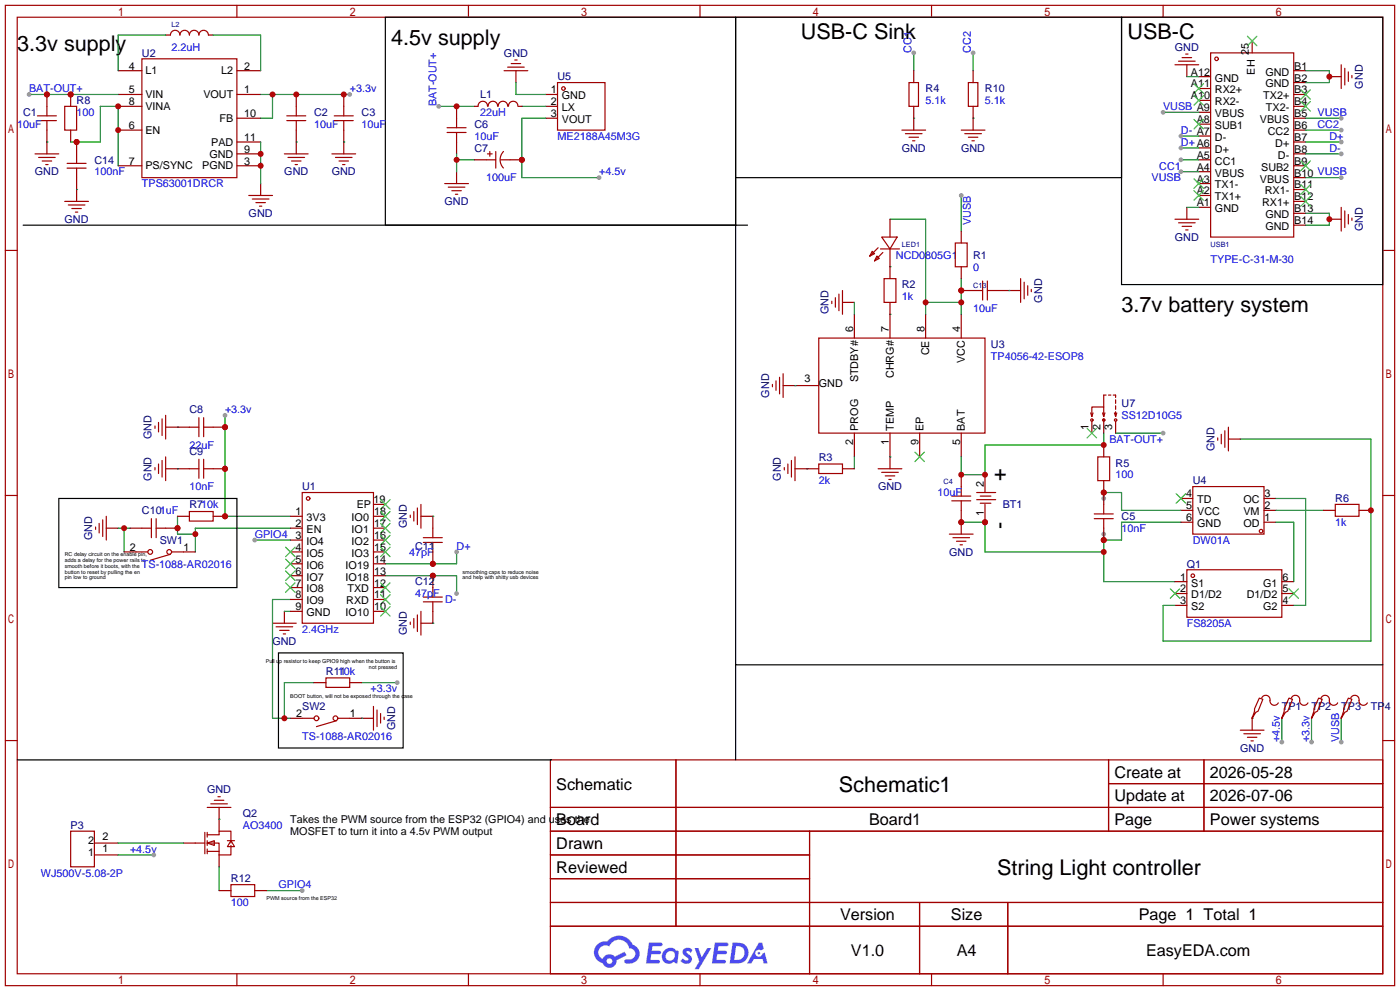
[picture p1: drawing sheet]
<svg xmlns="http://www.w3.org/2000/svg" width="299mm" height="212mm" viewBox="0 0 299 212" stroke-linecap="round" stroke-linejoin="round" font-family="sans-serif">
<g fill="none" stroke="#a10000" stroke-width=".25">
<path d="M1.1 1.1h297.2v209.6h-297.2zM3.7 3.7h292.1v204.5h-292.1zM50.7 1.1v2.6M100.2 1.1v2.6M149.7 1.1v2.6M199.3 1.1v2.6M248.8 1.1v2.6M1.1 53.5h2.6M295.8 53.5h2.5M1.1 105.9h2.6M295.8 105.9h2.5M1.1 158.3h2.6"/>
<path d="M295.8 158.3h2.5M117.7 162.4h178.1v45.8h-178.1zM117.7 172.6h178.1M117.7 177.7h178.1M144.6 162.4v35.6M173.2 177.7v30.5M237.1 162.4v15.3M237.1 167.5h58.7M257.5 162.4v15.3M117.7 182.8h55.5M117.7 192.9h178.1M117.7 187.8h55.5"/>
<path d="M117.7 198h178.1M196.7 192.9v15.3M215.6 192.9v15.3M50.7 208.2v2.5M100.2 208.2v2.5M149.7 208.2v2.5M199.3 208.2v2.5M248.8 208.2v2.5"/>
</g>
<g fill="#5487ff">
<path d="M146.3 202.8a1.3 1.3 0 0 1 1.8 .3l-.4 .6a.54 .54 0 0 0-.9-.2l.1 .2a1.28 1.28 0 0 1 .8 2 1.53 1.53 0 0 1-2.2-.3l.6-.6 .7 .5a.31 .31 0 0 0 .4-.3 .31 .31 0 0 0-.3-.3 1.12 1.12 0 0 1-.6-1.9z"/>
<path d="M148.6 202.7h.8l.7 1.9 1.2-1.9h.9l-2.7 4.5h-.9l.9-1.7z"/>
<path d="M138.8 201.5h1.6a1.31 1.31 0 0 1 1.3 .2 .4 .4 0 0 1-.4 .6h-1.7l-.2 .9h1.7a.4 .4 0 0 1 .3 .4 .4 .4 0 0 1-.4 .4h-1.7l-.1 1.2h1.3a.46 .46 0 0 1 .5 .1 .46 .46 0 0 1 .1 .5l-.3 .2h-2.6z"/>
<path d="M152.9 201.5h1.6a1.32 1.32 0 0 1 1.3 .2 .39 .39 0 0 1-.4 .6h-1.7l-.2 .9h1.7a.4 .4 0 0 1 .3 .4 .4 .4 0 0 1-.4 .4h-1.7l-.1 1.2h1.3a.46 .46 0 0 1 .5 .1 .46 .46 0 0 1 .1 .5l-.3 .2h-2.6z"/>
<path d="M162.3 201.5h.7l.4 1.3-.7 .4a.75 .75 0 0 0-1.1 .3 .75 .75 0 0 0 .5 1 .75 .75 0 0 0 1-.6l.5-.3 .6 2.4h-.8l-.3-1h-1.8l-.6 1h-.9z"/>
<path d="M156.7 201.5l-.6 4.5h1.4a2.27 2.27 0 0 0 2.6-2.3 2.27 2.27 0 0 0-2.7-2.2zM157.5 202.3a1.5 1.5 0 0 1 1.8 1.5 1.5 1.5 0 0 1-2 1.4h-.2z"/>
<path d="M142.1 203.1a1.6 1.6 0 0 0-.3 2.3 1.6 1.6 0 0 0 2.3 .2l.8 .4 .3-2.5-.2-.3h-.4a1.58 1.58 0 0 0-2.5-.1zM142.7 203.6a.98 .98 0 0 1 1.6 .5 .98 .98 0 0 1-1 1.2 .94 .94 0 0 1-.9-.6 .94 .94 0 0 1 .3-1.1z"/>
<path d="M127.8 201.9a2.37 2.37 0 0 0 1.1 4 1.54 1.54 0 0 0 1.8 1 1.54 1.54 0 0 0 1.2-1.6l2.2-1.1-.5-.8-2.1 1.1a1.57 1.57 0 0 0-2.6 .4 1.5 1.5 0 0 1-.7-2.1 1.5 1.5 0 0 1 2.1-.5 2.23 2.23 0 0 1 2.3-1.4 2.23 2.23 0 0 1 2 1.8 1.16 1.16 0 0 1 1.3 1.1 1.16 1.16 0 0 1-1.1 1.3h-.7a.47 .47 0 0 0-.6 .3 .47 .47 0 0 0 .5 .6 2.17 2.17 0 0 0 2.5-1 2.17 2.17 0 0 0-.4-2.7l-.8-.4a3.2 3.2 0 0 0-5.4-.7l-1.1 .1zM129.8 205.4a.58 .58 0 0 1 1.1 0 .58 .58 0 0 1-1.1 0z"/>
<circle cx="162.3" cy="203.8" r=".28"/>
</g>
<g fill="none" stroke="#870000" stroke-width=".25">
<path d="M256.4 16.4h2.6M256.4 18.9h2.6M267.8 8.8v2.5M276.7 17.7h2.6M276.7 15.1h2.6M256.4 21.5h2.6M256.4 24h2.6M256.4 26.5h2.6M256.4 29.1h2.6M256.4 31.6h2.6M256.4 34.2h2.6M256.4 36.7h2.6"/>
<path d="M256.4 39.2h2.6M276.7 38h2.6M276.7 35.4h2.6M276.7 32.9h2.6M276.7 30.4h2.6M276.7 27.8h2.6M276.7 25.3h2.6M276.7 22.7h2.6M276.7 20.2h2.6M253.9 44.3v2.6M256.4 41.8h2.6M256.4 44.3h2.6"/>
<path d="M276.7 48.1h2.6M276.7 45.6h2.6M276.7 43.1h2.6M276.7 40.5h2.6M284.4 46.9h2.5M60.8 130.7v2.5"/>
</g>
<g fill="none" stroke="#a10000" stroke-width=".25">
<path d="M259 11.3h17.7v39.4h-17.7zM251.3 46.9h5.1M252.1 47.6h3.6M252.9 48.4h2M253.6 49.1h.5M286.9 44.3v5.1M287.7 45.1v3.5M288.4 45.8v2.1M289.2 46.6v.5M58.3 133.2h5.1M59.1 134h3.5M59.8 134.7h2"/>
<path d="M60.6 135.5h.5"/>
<circle cx="260.2" cy="12.6" r=".38"/>
</g>
<path d="M279.3 45.6h5.1v2.5h-5.1M60.8 130.7h1.3" fill="none" stroke="#008700" stroke-width=".25"/>
<g fill="none" stroke="#3c3" stroke-width=".25">
<path d="M255.4 17.9l2 2M257.4 17.9l-2 2M266.8 7.7l2.1 2.1M268.9 7.7l-2.1 2.1M278.3 19.2l2 2M280.3 19.2l-2 2M255.4 20.4l2 2.1M255.4 25.5l2 2.1M255.4 38.2l2 2.1M257.4 20.4l-2 2.1M257.4 25.5l-2 2.1M257.4 38.2l-2 2.1"/>
<path d="M278.3 39.5l2 2M278.3 34.4l2 2M278.3 21.7l2 2M280.3 39.5l-2 2M280.3 34.4l-2 2M280.3 21.7l-2 2M255.4 40.8l2 2M257.4 40.8l-2 2M278.3 42l2 2.1M280.3 42l-2 2.1"/>
</g>
<circle cx="284.4" cy="46.9" r=".63" fill="#c00"/>
<path d="M252.6 34.2h3.8M253.9 44.3h2.5" fill="none" stroke="#008700" stroke-width=".25"/>
<circle cx="252.6" cy="34.2" r=".51" fill="#999"/>
<path d="M253.9 13.8v2.6M284.4 16.4h2.5" fill="none" stroke="#870000" stroke-width=".25"/>
<path d="M251.3 13.8h5.1M252.1 13.1h3.6M252.9 12.3h2M253.6 11.6h.5M286.9 13.8v5.1M287.7 14.6v3.6M288.4 15.4v2M289.2 16.1v.5" fill="none" stroke="#a10000" stroke-width=".25"/>
<path d="M279.3 15.1h5.1v2.6h-5.1" fill="none" stroke="#008700" stroke-width=".25"/>
<circle cx="284.4" cy="16.4" r=".63" fill="#c00"/>
<path d="M253.9 16.4h2.5M279.3 27.8h7.6" fill="none" stroke="#008700" stroke-width=".25"/>
<circle cx="286.9" cy="27.8" r=".51" fill="#999"/>
<path d="M279.3 32.9h7.6" fill="none" stroke="#008700" stroke-width=".25"/>
<circle cx="286.9" cy="32.9" r=".51" fill="#999"/>
<path d="M252.6 29.1h3.8" fill="none" stroke="#008700" stroke-width=".25"/>
<circle cx="252.6" cy="29.1" r=".51" fill="#999"/>
<path d="M279.3 30.4h7.6" fill="none" stroke="#008700" stroke-width=".25"/>
<circle cx="286.9" cy="30.4" r=".51" fill="#999"/>
<path d="M252.6 31.6h3.8" fill="none" stroke="#008700" stroke-width=".25"/>
<circle cx="252.6" cy="31.6" r=".51" fill="#999"/>
<path d="M248.8 24h7.6" fill="none" stroke="#008700" stroke-width=".25"/>
<circle cx="248.8" cy="24" r=".51" fill="#999"/>
<path d="M279.3 25.3h7.6" fill="none" stroke="#008700" stroke-width=".25"/>
<circle cx="286.9" cy="25.3" r=".51" fill="#999"/>
<path d="M252.6 36.7h3.8" fill="none" stroke="#008700" stroke-width=".25"/>
<circle cx="252.6" cy="36.7" r=".51" fill="#999"/>
<path d="M279.3 38h7.6" fill="none" stroke="#008700" stroke-width=".25"/>
<circle cx="286.9" cy="38" r=".51" fill="#999"/>
<path d="M157.4 3.7h82.5v34.3h-82.5zM239.9 3.7h55.9v57.1h-55.9z" fill="none" stroke="#000" stroke-width=".25"/>
<path d="M82.4 123.1h15.3v3.8" fill="none" stroke="#008700" stroke-width=".25"/>
<circle cx="92.6" cy="123.1" r=".63" fill="#c00"/>
<circle cx="97.7" cy="126.9" r=".51" fill="#999"/>
<path d="M97.7 118v2.5h-15.3" fill="none" stroke="#008700" stroke-width=".25"/>
<circle cx="92.6" cy="120.5" r=".63" fill="#c00"/>
<circle cx="97.7" cy="118" r=".51" fill="#999"/>
<path d="M175.1 72.3h35.6v20.3h-35.6z" fill="none" stroke="#a10000" stroke-width=".25"/>
<path d="M182.8 67.2v5.1M190.4 67.2v5.1M198 67.2v5.1M205.6 67.2v5.1M170.1 82.4h5M182.8 92.6v5.1M190.4 92.6v5.1M196.7 92.6v5.1M205.6 92.6v5.1" fill="none" stroke="#870000" stroke-width=".25"/>
<path d="M195.7 96.6l2 2.1M197.7 96.6l-2 2.1" fill="none" stroke="#3c3" stroke-width=".25"/>
<path d="M190.4 46.9h7.6v20.3M205.6 59.6v7.6M198 64.6h7.6" fill="none" stroke="#008700" stroke-width=".25"/>
<g fill="#c00">
<circle cx="205.6" cy="64.6" r=".63"/>
<circle cx="198" cy="64.6" r=".63"/>
<circle cx="205.6" cy="62.1" r=".63"/>
</g>
<path d="M205.6 41.8v7.6" fill="none" stroke="#008700" stroke-width=".25"/>
<circle cx="205.6" cy="41.8" r=".51" fill="#999"/>
<path d="M186.6 53.7l.5 .5-1 .5zM187.6 54.7l.5 .5-1 .6zM187.8 53l-1.7 1.7M188.3 53.2h4.1M188.6 50.7h3.3l-1.5 2.5zM188.8 54l-1.7 1.8M177.9 64.4v.5M178.7 63.6v2.1M179.5 62.9v3.5M180.2 62.1v5.1" fill="none" stroke="#a10000" stroke-width=".25"/>
<path d="M190.4 46.9v3.8M190.4 53.2v3.8M180.2 64.6h2.6" fill="none" stroke="#870000" stroke-width=".25"/>
<path d="M182.8 64.6v2.6M236.1 92.6v2.5h-25.4v6.4h-5.1v-3.8M205.6 111.6h5.1v6.4h25.4M236.1 114.2v10.1h15.2M252.6 111.6h-12.7v3.8h-3.8" fill="none" stroke="#008700" stroke-width=".25"/>
<g fill="#c00">
<circle cx="210.7" cy="111.6" r=".63"/>
<circle cx="205.6" cy="111.6" r=".63"/>
<circle cx="236.1" cy="118" r=".63"/>
<circle cx="236.1" cy="115.4" r=".63"/>
</g>
<circle cx="236.1" cy="114.2" r=".51" fill="#999"/>
<g fill="none" stroke="#870000" stroke-width=".25">
<path d="M167.5 82.4h2.6M170.1 100.2h2.5M252.6 111.6h2.5M252.6 109.1h2.5M252.6 106.6h2.5M270.4 111.6h2.5M270.4 109.1h2.5M270.4 106.6h2.5M251.3 124.3h2.6M251.3 126.9h2.6M251.3 129.4h2.6M274.2 124.3h2.5"/>
<path d="M274.2 126.9h2.5M274.2 129.4h2.5"/>
</g>
<g fill="none" stroke="#a10000" stroke-width=".25">
<path d="M167.5 79.9v5.1M165.2 82.2v.5M166 81.4v2M166.8 80.6v3.6M167.8 99.9v.6M168.5 99.2v2M169.3 98.4v3.6M170.1 97.7v5M255.1 104h15.3v10.2h-15.3zM253.9 121.8h20.3v10.2h-20.3z"/>
<circle cx="269.7" cy="113.5" r=".38"/>
<circle cx="255.1" cy="123.1" r=".38"/>
</g>
<path d="M170.1 82.4h.1M182.8 97.7v2.5M172.6 100.2h.1M236.1 106.6v-1.3h3.8v3.8h12.7" fill="none" stroke="#008700" stroke-width=".25"/>
<path d="M251.6 105.5l2 2.1M253.6 105.5l-2 2.1M250.3 125.9l2 2M252.3 125.9l-2 2M275.7 125.9l2 2M277.7 125.9l-2 2" fill="none" stroke="#3c3" stroke-width=".25"/>
<circle cx="236.1" cy="105.3" r=".63" fill="#c00"/>
<circle cx="236.1" cy="106.6" r=".51" fill="#999"/>
<path d="M265.3 93.9h27.9v43.1h-44.4v-7.6h2.5M272.9 111.6h3.8v12.7M272.9 106.6h6.4v22.8h-2.6M272.9 109.1h10.2M267.8 153.5h.1M274.2 153.5v5.1" fill="none" stroke="#008700" stroke-width=".25"/>
<path d="M82.4 3.7h75v44.4h-75zM157.4 38v104.1h138.4" fill="none" stroke="#000" stroke-width=".25"/>
<path d="M265.3 156.1h5.1M266.1 156.8h3.5M266.8 157.6h2.1M267.6 158.4h.5M15.1 177.7h5.1v7.6h-5.1z" fill="none" stroke="#a10000" stroke-width=".25"/>
<path d="M267.8 153.5v2.6M20.2 182.8h5.1M20.2 180.2h5.1" fill="none" stroke="#870000" stroke-width=".25"/>
<circle cx="274.2" cy="158.6" r=".51" fill="#999"/>
<path d="M280.5 153.5v5.1" fill="none" stroke="#008700" stroke-width=".25"/>
<circle cx="280.5" cy="158.6" r=".51" fill="#999"/>
<path d="M286.9 153.5v5.1" fill="none" stroke="#008700" stroke-width=".25"/>
<circle cx="286.9" cy="158.6" r=".51" fill="#999"/>
<path d="M157.4 142.1v20.3" fill="none" stroke="#000" stroke-width=".25"/>
<path d="M48.1 88.8v21.6h14" fill="none" stroke="#008700" stroke-width=".25"/>
<g fill="#c00">
<circle cx="48.1" cy="110.4" r=".63"/>
<circle cx="48.1" cy="100.2" r=".63"/>
<circle cx="48.1" cy="91.3" r=".63"/>
</g>
<circle cx="48.1" cy="88.8" r=".51" fill="#999"/>
<path d="M35.4 91.3h2.6M35.4 100.2h2.6" fill="none" stroke="#870000" stroke-width=".25"/>
<path d="M33.1 91.1v.5M33.1 99.9v.6M33.9 90.3v2M33.9 99.2v2M34.7 89.5v3.6M34.7 98.4v3.6M35.4 88.8v5.1M35.4 97.7v5" fill="none" stroke="#a10000" stroke-width=".25"/>
<path d="M38 91.3h.1M38 110.4v3.8h3.8M62.1 112.9h-20.3v5.1" fill="none" stroke="#008700" stroke-width=".25"/>
<g fill="#c00">
<circle cx="38" cy="112.9" r=".63"/>
<circle cx="41.8" cy="114.2" r=".63"/>
</g>
<path d="M22.7 112.9h2.6" fill="none" stroke="#870000" stroke-width=".25"/>
<path d="M20.4 112.6v.6M21.2 111.9v2M22 111.1v3.6M22.7 110.4v5" fill="none" stroke="#a10000" stroke-width=".25"/>
<path d="M25.3 112.9h2.5M26.5 112.9v5.1" fill="none" stroke="#008700" stroke-width=".25"/>
<circle cx="26.5" cy="112.9" r=".63" fill="#c00"/>
<path d="M12.6 106.6h38.1v19h-38.1z" fill="none" stroke="#000" stroke-width=".25"/>
<path d="M238.6 92.6h10.2" fill="none" stroke="#008700" stroke-width=".25"/>
<circle cx="248.8" cy="92.6" r=".51" fill="#999"/>
<path d="M26.5 118h2.6M39.2 118h2.6M210.7 101.5v3.8M62.1 153.5h2.5M74.8 153.5h2.5" fill="none" stroke="#870000" stroke-width=".25"/>
<g fill="none" stroke="#a10000" stroke-width=".25">
<path d="M29.1 118h2.5M36.4 118.5l-4.3 1.3M36.7 118h2.5M64.6 153.5h2.6M72 154.1l-4.3 1.2M72.3 153.5h2.5"/>
<circle cx="32.1" cy="118" r=".51"/>
<circle cx="36.2" cy="118" r=".51"/>
<circle cx="67.7" cy="153.5" r=".51"/>
<circle cx="71.8" cy="153.5" r=".51"/>
</g>
<circle cx="210.7" cy="101.5" r=".63" fill="#c00"/>
<path d="M210.7 107.8v3.8" fill="none" stroke="#870000" stroke-width=".25"/>
<circle cx="210.7" cy="111.6" r=".63" fill="#c00"/>
<path d="M203.6 106h4M208.9 106.8h4.1M208.9 105.3h4.1M209.7 107.6h2.3M209.7 106h2.3" fill="none" stroke="#a10000" stroke-width=".25"/>
<path d="M205.6 101.5v2.5" fill="none" stroke="#870000" stroke-width=".25"/>
<circle cx="205.6" cy="101.5" r=".63" fill="#c00"/>
<path d="M43.6 89.3v4M203.6 107.1h4M205.6 104v2M205.6 107.1v2" fill="none" stroke="#a10000" stroke-width=".25"/>
<path d="M45.6 91.3h2.5M205.6 109.1v2.5" fill="none" stroke="#870000" stroke-width=".25"/>
<circle cx="48.1" cy="91.3" r=".63" fill="#c00"/>
<path d="M40.5 91.3h2M42.5 89.3v4M43.6 91.3h2M30.4 112.9h2" fill="none" stroke="#a10000" stroke-width=".25"/>
<path d="M38 91.3h2.5M35.4 112.9h2.6" fill="none" stroke="#870000" stroke-width=".25"/>
<circle cx="38" cy="112.9" r=".63" fill="#c00"/>
<g fill="none" stroke="#a10000" stroke-width=".25">
<path d="M175.1 99.2h5.1v2h-5.1zM233.3 88.3l.3 .7M233.6 89v-2h2.5v2M233.8 88.3l-.2 .7M235.8 88.3l.3 .7M236.3 88.3l-.2 .7M236.6 84.5h-.5v2.5M237.1 84.5h.5M238.1 84.5h.5v.5M238.4 88.3l.2 .7M238.6 85.5v.7M238.6 86.7v.8"/>
<path d="M238.6 88v1M238.9 88.3l-.3 .7M32.4 110.9v4M33.4 110.9v4M33.4 112.9h2"/>
<circle cx="233.6" cy="89.8" r=".25"/>
<circle cx="236.1" cy="89.8" r=".25"/>
<circle cx="238.6" cy="89.8" r=".25"/>
</g>
<path d="M233.6 90v2.6M236.1 89.5v3.1M238.6 90v2.6M27.8 112.9h2.6M45.6 110.4h2.5M172.6 100.2h2.5M180.2 100.2h2.6" fill="none" stroke="#870000" stroke-width=".25"/>
<path d="M232.5 91.6l2.1 2M234.6 91.6l-2.1 2" fill="none" stroke="#3c3" stroke-width=".25"/>
<circle cx="48.1" cy="110.4" r=".63" fill="#c00"/>
<path d="M205.6 49.4v2.5M205.6 57v2.6M38 110.4h2.5M92.6 110.4v2.5M92.6 118v2.5M267.8 153.3v.2M274.2 153.3v.2M280.5 153.3v.2" fill="none" stroke="#870000" stroke-width=".25"/>
<path d="M204.3 51.9h2.6v5.1h-2.6zM40.5 109.3h5.1v2.1h-5.1zM90.6 114.9h4M90.6 116h4M92.6 116v2M269.4 149.2l.7 .3-1 2.5-.5 .3-.8 1.2 .6-1.5v-.5zM269.9 149.2a.93 .93 0 0 1 1.1-.5 .93 .93 0 0 1 .7 1 .94 .94 0 0 0 .6 1 .94 .94 0 0 0 1.1-.5M275.7 149.2l.8 .3-1 2.5-.5 .3-.8 1.2 .5-1.5v-.5zM276.2 149.2a.93 .93 0 0 1 1.1-.5 .93 .93 0 0 1 .7 1 .94 .94 0 0 0 .7 1 .94 .94 0 0 0 1.1-.5M282.1 149.2l.7 .3-1 2.5-.5 .3-.8 1.2 .6-1.5v-.5zM282.6 149.2a.93 .93 0 0 1 1.1-.5 .93 .93 0 0 1 .7 1 .94 .94 0 0 0 .6 1 .94 .94 0 0 0 1.1-.5" fill="none" stroke="#a10000" stroke-width=".25"/>
<circle cx="92.6" cy="120.5" r=".63" fill="#c00"/>
<path d="M92.6 112.9v2M90.6 127.6h4" fill="none" stroke="#a10000" stroke-width=".25"/>
<path d="M92.6 123.1v2.5" fill="none" stroke="#870000" stroke-width=".25"/>
<circle cx="92.6" cy="123.1" r=".63" fill="#c00"/>
<g fill="none" stroke="#a10000" stroke-width=".25">
<path d="M87.8 110.1v.5M88.5 109.3v2.1M89.3 108.6v3.5M90 107.8v5.1M87.8 133v.5M88.5 132.2v2M89.3 131.4v3.6M90 130.7v5.1M90.6 128.7h4M92.6 125.6v2M92.6 128.7v2M79.9 151v5.1"/>
<path d="M80.6 151.8v3.5M81.4 152.5v2.1M82.2 153.3v.5"/>
</g>
<path d="M90 110.4h2.6M92.6 130.7v2.5h-2.6M77.3 153.5h2.6" fill="none" stroke="#870000" stroke-width=".25"/>
<path d="M92.6 110.4h.1M62.1 128.1h-3.8v25.4h3.8M92.6 133.2h.1M67.2 145.9h-6.4v7.6M77.3 153.5h.1" fill="none" stroke="#008700" stroke-width=".25"/>
<circle cx="60.8" cy="153.5" r=".63" fill="#c00"/>
<path d="M59.6 139.6h26.6v20.3h-26.6z" fill="none" stroke="#000" stroke-width=".25"/>
<path d="M205.6 111.6v2.6" fill="none" stroke="#870000" stroke-width=".25"/>
<circle cx="205.6" cy="111.6" r=".63" fill="#c00"/>
<g fill="none" stroke="#a10000" stroke-width=".25">
<path d="M210.2 60.1v4M260.5 93.6v.5M261.2 92.8v2.1M262 92.1v3.5M262.8 91.3v5.1M187.8 100.2h5.1M188.6 101h3.6M189.4 101.7h2M190.1 102.5h.5M203.1 114.2h5.1M203.8 114.9h3.6M204.6 115.7h2"/>
<path d="M205.4 116.5h.5"/>
</g>
<path d="M205.6 62.1h2.6M190.4 97.7v2.5M262.8 93.9h2.5" fill="none" stroke="#870000" stroke-width=".25"/>
<path d="M190.4 97.7h.1" fill="none" stroke="#008700" stroke-width=".25"/>
<circle cx="205.6" cy="62.1" r=".63" fill="#c00"/>
<path d="M218.3 59.6v5M208.2 62.1h2M211.2 62.1h2M211.2 60.1v4M219.1 60.3v3.6M219.8 61.1v2M220.6 61.8v.6M288.4 149.2l.8 .3-1 2.5-.5 .3-.8 1.2 .5-1.5v-.5zM288.9 149.2a.93 .93 0 0 1 1.1-.5 .93 .93 0 0 1 .7 1 .94 .94 0 0 0 .7 1 .94 .94 0 0 0 1.1-.5" fill="none" stroke="#a10000" stroke-width=".25"/>
<path d="M213.2 62.1h5.1M286.9 153.3v.2" fill="none" stroke="#870000" stroke-width=".25"/>
<path d="M195.5 11.3v3.8M215.8 62.1h.1" fill="none" stroke="#008700" stroke-width=".25"/>
<circle cx="195.5" cy="11.3" r=".51" fill="#999"/>
<path d="M208.2 11.3v3.8" fill="none" stroke="#008700" stroke-width=".25"/>
<circle cx="208.2" cy="11.3" r=".51" fill="#999"/>
<path d="M195.5 25.3v2.5M208.2 25.3v2.5" fill="none" stroke="#870000" stroke-width=".25"/>
<path d="M192.9 27.8h5.1M193.7 28.6h3.5M194.4 29.3h2.1M195.2 30.1h.5M205.6 27.8h5.1M206.4 28.6h3.5M207.1 29.3h2.1M207.9 30.1h.5" fill="none" stroke="#a10000" stroke-width=".25"/>
<path d="M195.5 25.3h.1M208.2 25.3h.1M77.3 145.9h7.7" fill="none" stroke="#008700" stroke-width=".25"/>
<circle cx="85" cy="145.9" r=".51" fill="#999"/>
<g fill="none" stroke="#870000" stroke-width=".25">
<path d="M195.5 15.1v2.6M208.2 15.1v2.6M195.5 22.7v2.6M208.2 22.7v2.6M62.1 110.4h2.5M62.1 112.9h2.5M62.1 115.4h2.5M62.1 118h2.5M79.9 107.8h2.5M79.9 110.4h2.5M79.9 112.9h2.5M79.9 115.4h2.5"/>
<path d="M79.9 118h2.5M62.1 120.5h2.5M62.1 123.1h2.5M62.1 125.6h2.5M62.1 128.1h2.5M62.1 130.7h2.5M79.9 120.5h2.5M79.9 123.1h2.5M79.9 125.6h2.5M79.9 128.1h2.5M79.9 130.7h2.5M67.2 145.9h2.5"/>
<path d="M74.8 145.9h2.5M46.9 175.1v2.6M39.2 180.2h2.6M46.9 182.8v2.5"/>
</g>
<g fill="none" stroke="#3c3" stroke-width=".25">
<path d="M61.1 119.5l2 2M61.1 117l2 2M63.1 119.5l-2 2M63.1 117l-2 2M81.4 106.8l2 2M81.4 109.3l2 2.1M81.4 111.9l2 2M81.4 114.4l2 2.1M81.4 117l2 2M83.4 106.8l-2 2M83.4 109.3l-2 2.1M83.4 111.9l-2 2"/>
<path d="M83.4 114.4l-2 2.1M83.4 117l-2 2M61.1 124.6l2 2M61.1 122l2 2.1M63.1 124.6l-2 2M63.1 122l-2 2.1M81.4 124.6l2 2M81.4 127.1l2 2.1M81.4 129.7l2 2M83.4 124.6l-2 2M83.4 127.1l-2 2.1M83.4 129.7l-2 2"/>
</g>
<g fill="none" stroke="#a10000" stroke-width=".25">
<path d="M194.4 17.7h2.1v5h-2.1zM207.1 17.7h2.1v5h-2.1zM64.6 105.3h15.3v27.9h-15.3zM69.7 144.9h5.1v2h-5.1zM43.8 177.9v4.6M44.3 178.4h2.6v-.7h2.5v2.5M44.3 177.9v1M44.3 179.7v1M48.6 179.7h1.6M49.4 179.7l.8 1.3h-1.6zM41.8 180.2h2M44.3 180.2h2.6v2.6h2.5v-2.1"/>
<path d="M44.3 180.2l1.5-.5v1zM44.3 181.5v1M44.3 182h2.6"/>
<circle cx="65.9" cy="106.6" r=".38"/>
</g>
<path d="M54.5 115.4h7.6" fill="none" stroke="#008700" stroke-width=".25"/>
<circle cx="54.5" cy="115.4" r=".51" fill="#999"/>
<path d="M46.9 185.3v5.1M57 190.4h7.6" fill="none" stroke="#008700" stroke-width=".25"/>
<circle cx="64.6" cy="190.4" r=".51" fill="#999"/>
<path d="M46.9 172.6v2.5" fill="none" stroke="#870000" stroke-width=".25"/>
<path d="M44.3 172.6h5.1M45.1 171.8h3.5M45.8 171.1h2.1M46.6 170.3h.5" fill="none" stroke="#a10000" stroke-width=".25"/>
<path d="M46.9 175.1h.1M25.3 180.2h13.9M25.3 182.8h7.6" fill="none" stroke="#008700" stroke-width=".25"/>
<circle cx="32.9" cy="182.8" r=".51" fill="#999"/>
<path d="M5 48.1h154.9M3.7 162.4h114.3" fill="none" stroke="#000" stroke-width=".25"/>
<path d="M30.4 12.6h20.3v25.4h-20.3zM36.4 7.5a1.02 1.02 0 0 1 1.1-1 1.02 1.02 0 0 1 1 1 1.02 1.02 0 0 1 1-1 1.02 1.02 0 0 1 1 1 1.02 1.02 0 0 1 1-1 1.02 1.02 0 0 1 1 1 1.02 1.02 0 0 1 1.1-1 1.02 1.02 0 0 1 1 1M49.4 189.1h5.1v2.5h-5.1z" fill="none" stroke="#a10000" stroke-width=".25"/>
<g fill="none" stroke="#870000" stroke-width=".25">
<path d="M25.3 15.1h5.1M35.4 7.5h1M44.6 7.5h1M50.7 15.1h5.1M25.3 20.2h5.1M25.3 35.4h5.1M25.3 27.8h5.1M25.3 22.7h5.1M50.7 20.2h5.1M50.7 35.4h5.1M50.7 32.9h5.1M50.7 25.3h5.1"/>
<path d="M50.7 30.4h5.1M46.9 190.4h2.5M54.5 190.4h2.5"/>
</g>
<path d="M35.4 7.5h-10.1v7.6M45.6 7.5h10.2v7.6M6.2 20.2h19.1" fill="none" stroke="#008700" stroke-width=".25"/>
<g fill="#c00">
<circle cx="10" cy="20.2" r=".63"/>
<circle cx="15.1" cy="20.2" r=".63"/>
</g>
<circle cx="6.2" cy="20.2" r=".51" fill="#999"/>
<path d="M8 25.8h4.1M8 24.8h4.1M10 22.7v2.1" fill="none" stroke="#a10000" stroke-width=".25"/>
<path d="M10 20.2v2.5M10 27.8v2.6" fill="none" stroke="#870000" stroke-width=".25"/>
<circle cx="10" cy="20.2" r=".63" fill="#c00"/>
<g fill="none" stroke="#a10000" stroke-width=".25">
<path d="M7.5 32.9h5.1M8.3 33.7h3.5M9 34.4h2M9.8 35.2h.5M10 25.8v2M61.3 25.8h4.1M61.3 24.8h4.1M63.4 22.7v2.1M63.4 25.8v2M71.5 25.8h4.1M71.5 24.8h4.1M73.5 22.7v2.1"/>
<path d="M73.5 25.8v2M95.6 28.3h4.1M95.6 27.3h4.1M97.7 25.3v2M97.7 28.3v2.1"/>
</g>
<path d="M10 30.4v2.5M63.4 20.2v2.5M63.4 27.8v2.6M73.5 20.2v2.5M73.5 27.8v2.6M97.7 22.7v2.6M97.7 30.4v2.5" fill="none" stroke="#870000" stroke-width=".25"/>
<path d="M10 30.4h.1M55.8 20.2h19M58.3 20.2v5.1h-2.5" fill="none" stroke="#008700" stroke-width=".25"/>
<g fill="#c00">
<circle cx="58.3" cy="20.2" r=".63"/>
<circle cx="63.4" cy="20.2" r=".63"/>
<circle cx="73.5" cy="20.2" r=".63"/>
</g>
<circle cx="74.8" cy="20.2" r=".51" fill="#999"/>
<path d="M55.8 39.2v2.6M63.4 30.4v2.5M73.5 30.4v2.5" fill="none" stroke="#870000" stroke-width=".25"/>
<path d="M60.8 32.9h5.1M61.6 33.7h3.6M62.4 34.4h2M63.1 35.2h.5M71 32.9h5.1M71.8 33.7h3.5M72.5 34.4h2M73.3 35.2h.5M53.2 41.8h5.1M54 42.5h3.5M54.7 43.3h2.1M55.5 44.1h.5" fill="none" stroke="#a10000" stroke-width=".25"/>
<path d="M55.8 30.4v8.8M63.4 30.4h.1M73.5 30.4h.1" fill="none" stroke="#008700" stroke-width=".25"/>
<g fill="#c00">
<circle cx="55.8" cy="35.4" r=".63"/>
<circle cx="55.8" cy="32.9" r=".63"/>
</g>
<path d="M13.8 22.7h2.6v5.1h-2.6z" fill="none" stroke="#a10000" stroke-width=".25"/>
<path d="M15.1 20.2v2.5M15.1 27.8v2.6" fill="none" stroke="#870000" stroke-width=".25"/>
<circle cx="15.1" cy="20.2" r=".63" fill="#c00"/>
<path d="M234.8 97.7h2.6v5h-2.6z" fill="none" stroke="#a10000" stroke-width=".25"/>
<path d="M236.1 95.1v2.6M236.1 102.7v2.6" fill="none" stroke="#870000" stroke-width=".25"/>
<circle cx="236.1" cy="95.1" r=".63" fill="#c00"/>
<path d="M15.1 30.4h6.4v-7.7h3.8v12.7" fill="none" stroke="#008700" stroke-width=".25"/>
<g fill="#c00">
<circle cx="16.4" cy="30.4" r=".63"/>
<circle cx="25.3" cy="22.7" r=".63"/>
<circle cx="25.3" cy="27.8" r=".63"/>
</g>
<path d="M234.1 109.9h4" fill="none" stroke="#a10000" stroke-width=".25"/>
<path d="M236.1 105.3v2.5" fill="none" stroke="#870000" stroke-width=".25"/>
<circle cx="236.1" cy="105.3" r=".63" fill="#c00"/>
<path d="M234.1 110.9h4M236.1 110.9v2" fill="none" stroke="#a10000" stroke-width=".25"/>
<path d="M236.1 112.9v2.5" fill="none" stroke="#870000" stroke-width=".25"/>
<circle cx="236.1" cy="115.4" r=".63" fill="#c00"/>
<path d="M42.5 98.2v4M43.6 98.2v4M43.6 100.2h2M236.1 107.8v2.1" fill="none" stroke="#a10000" stroke-width=".25"/>
<path d="M38 100.2h2.5M45.6 100.2h2.5" fill="none" stroke="#870000" stroke-width=".25"/>
<circle cx="48.1" cy="100.2" r=".63" fill="#c00"/>
<path d="M14.4 35.9h4M14.4 34.9h4M16.4 32.9v2M40.5 100.2h2" fill="none" stroke="#a10000" stroke-width=".25"/>
<path d="M16.4 30.4v2.5M16.4 38v2.5" fill="none" stroke="#870000" stroke-width=".25"/>
<circle cx="16.4" cy="30.4" r=".63" fill="#c00"/>
<path d="M16.4 35.9v2.1M13.8 43.1h5.1M14.6 43.8h3.6M15.4 44.6h2M16.1 45.3h.5M189.1 59.6h2.5v5h-2.5zM285.6 107.8h5.1v2.6h-5.1z" fill="none" stroke="#a10000" stroke-width=".25"/>
<path d="M16.4 40.5v2.6M190.4 57v2.6M190.4 64.6v2.6M290.7 109.1h2.5" fill="none" stroke="#870000" stroke-width=".25"/>
<path d="M16.4 40.5h.1M190.4 57h.1M190.4 67.2h.1M38 100.2h.1" fill="none" stroke="#008700" stroke-width=".25"/>
<circle cx="293.2" cy="109.1" r=".63" fill="#c00"/>
<path d="M110.4 15.1v2.6M116.7 20.2h2.6M116.7 22.7h2.6M116.7 25.3h2.6M283.1 109.1h2.5" fill="none" stroke="#870000" stroke-width=".25"/>
<g fill="none" stroke="#a10000" stroke-width=".25">
<path d="M107.8 15.1h5.1M108.6 14.4h3.5M109.3 13.6h2.1M110.1 12.8h.5M119.3 17.7h10.1v10.1h-10.1z"/>
<circle cx="120.5" cy="18.9" r=".38"/>
</g>
<path d="M110.4 17.7v2.5h6.3M93.9 22.7h7.6M111.6 22.7h5.1" fill="none" stroke="#008700" stroke-width=".25"/>
<circle cx="97.7" cy="22.7" r=".63" fill="#c00"/>
<circle cx="93.9" cy="22.7" r=".51" fill="#999"/>
<path d="M97.7 36.7v2.5" fill="none" stroke="#870000" stroke-width=".25"/>
<path d="M95.1 39.2h5.1M95.9 40h3.5M96.6 40.8h2.1M97.4 41.5h.5" fill="none" stroke="#a10000" stroke-width=".25"/>
<path d="M97.7 32.9v3.8M97.7 34.2h3.8" fill="none" stroke="#008700" stroke-width=".25"/>
<circle cx="97.7" cy="34.2" r=".63" fill="#c00"/>
<path d="M116.7 25.3h-5.1v12.7h16.5" fill="none" stroke="#008700" stroke-width=".25"/>
<circle cx="111.6" cy="34.2" r=".63" fill="#c00"/>
<circle cx="128.1" cy="38" r=".51" fill="#999"/>
<path d="M106 32.4v3.5" fill="none" stroke="#a10000" stroke-width=".25"/>
<path d="M101.5 34.2h2.5M109.1 34.2h2.5" fill="none" stroke="#870000" stroke-width=".25"/>
<circle cx="111.6" cy="34.2" r=".63" fill="#c00"/>
<path d="M102.3 22.7a1.01 1.01 0 0 1 1-1.1 1.01 1.01 0 0 1 1 1.1M104 34.2h2M104.3 32.9h1M104.4 22.7a1.01 1.01 0 0 1 1-1.1 1.01 1.01 0 0 1 1 1.1M104.8 32.4v1M106.6 22.7a1.01 1.01 0 0 1 1-1.1 1.01 1.01 0 0 1 1 1.1M107.1 34.2h2M107.7 32.4a2.54 2.54 0 0 0 0 3.5M108.8 22.7a1.01 1.01 0 0 1 1-1.1 1.01 1.01 0 0 1 1 1.1" fill="none" stroke="#a10000" stroke-width=".25"/>
<path d="M101.5 22.7h.7M110.9 22.7h.7" fill="none" stroke="#870000" stroke-width=".25"/>
<g font-size="4.6">
<text x="3.7" y="10.8">3.3v supply</text>
<text x="83.7" y="9.6">4.5v supply</text>
<text x="171.3" y="8.3">USB-C Sink</text>
<text x="241.2" y="8.3">USB-C</text>
<text x="239.9" y="66.7">3.7v battery system</text>
<text x="215.3" y="102.9" transform="rotate(-90 215.3 102.9)">+</text>
<text x="215.3" y="113.2" transform="rotate(-90 215.3 113.2)">-</text>
<text x="179.4" y="169.4">Schematic1</text>
<text x="213.3" y="187.1">String Light controller</text>
</g>
<g font-size="3.5">
<text x="238.4" y="166.2">Create at</text>
<text x="258.8" y="166.2">2026-05-28</text>
<text x="119" y="168.8">Schematic</text>
<text x="238.4" y="171.3">Update at</text>
<text x="258.8" y="171.3">2026-07-06</text>
<text x="119" y="176.4">Board</text>
<text x="185.9" y="176.4">Board1</text>
<text x="238.4" y="176.4">Page</text>
<text x="258.8" y="176.4">Power systems</text>
<text x="119" y="181.5">Drawn</text>
<text x="119" y="186.6">Reviewed</text>
<text x="179.7" y="196.7">Version</text>
<text x="203.4" y="196.7">Size</text>
<text x="243.6" y="196.7">Page 1 Total 1</text>
<text x="182" y="204.3">V1.0</text>
<text x="204.7" y="204.3">A4</text>
<text x="245.1" y="204.3">EasyEDA.com</text>
</g>
<g font-size="2.3" fill="#00f">
<text x="36.7" y="10.8">2.2uH</text>
<text x="195" y="11.3" transform="rotate(-90 195 11.3)">CC1</text>
<text x="207.7" y="11.3" transform="rotate(-90 207.7 11.3)">CC2</text>
<text x="6.2" y="19.7">BAT-OUT+</text>
<text x="74.8" y="19.7">+3.3v</text>
<text x="93.4" y="22.7" transform="rotate(-90 93.4 22.7)">BAT-OUT+</text>
<text x="198" y="22.3">5.1k</text>
<text x="210.7" y="22.3">5.1k</text>
<text x="248.8" y="23.5">VUSB A9</text>
<text x="3.7" y="27.4">10uF</text>
<text x="16.4" y="24.8">100</text>
<text x="67.2" y="27.4">10uF</text>
<text x="77.3" y="27.4">10uF</text>
<text x="101.5" y="29.9">10uF</text>
<text x="102.7" y="24.8">22uH</text>
<text x="119.3" y="29.9">ME2188A45M3G</text>
<text x="252.6" y="28.6">D- A7</text>
<text x="281.8" y="27.4">CC2</text>
<text x="281.8" y="24.8">VUSB</text>
<text x="284.4" y="29.9">D+</text>
<text x="252.6" y="31.2">D+A6</text>
<text x="284.4" y="32.4">D-</text>
<text x="20.2" y="37.5">100nF</text>
<text x="30.4" y="40.1">TPS63001DRCR</text>
<text x="104" y="38.8">100uF</text>
<text x="128.1" y="37.5">+4.5v</text>
<text x="246.3" y="38.8">VUSB</text>
<text x="248" y="36.2">CC1</text>
<text x="207.7" y="48.1" transform="rotate(-90 207.7 48.1)">VUSB</text>
<text x="191.6" y="55.3">NCD0805G1</text>
<text x="208.2" y="57.8">0</text>
<text x="259" y="56.3">TYPE-C-31-M-30</text>
<text x="192.9" y="64.2">1k</text>
<text x="208.2" y="66.7">10uF</text>
<text x="212" y="76.9">TP4056-42-ESOP8</text>
<text x="48.1" y="88.3">+3.3v</text>
<text x="239.9" y="89.6">SS12D10G5</text>
<text x="40.5" y="95.9">22uF</text>
<text x="237.3" y="94.7">BAT-OUT+</text>
<text x="40.5" y="104.8">10nF</text>
<text x="175.1" y="103.6">2k</text>
<text x="200.5" y="106.1">10uF</text>
<text x="238.6" y="102.3">100</text>
<text x="239.9" y="113.7">10nF</text>
<text x="285.6" y="112.4">1k</text>
<text x="54.5" y="115">GPIO4</text>
<text x="87.5" y="118.8">47pF</text>
<text x="97.7" y="117.5">D+</text>
<text x="255.1" y="116.3">DW01A</text>
<text x="30.4" y="121.3">TS-1088-AR02016</text>
<text x="88.8" y="127.7">47pF</text>
<text x="95.2" y="129">D-</text>
<text x="64.6" y="135.3">2.4GHz</text>
<text x="253.9" y="134">FS8205A</text>
<text x="72.3" y="144.2">10k</text>
<text x="79.3" y="148">+3.3v</text>
<text x="64.6" y="158.2">TS-1088-AR02016</text>
<text x="273.7" y="158.6" transform="rotate(-90 273.7 158.6)">+4.5v</text>
<text x="280.1" y="158.6" transform="rotate(-90 280.1 158.6)">+3.3v</text>
<text x="286.4" y="158.6" transform="rotate(-90 286.4 158.6)">VUSB</text>
<text x="51.9" y="177.2">AO3400</text>
<text x="27.8" y="182.3">+4.5v</text>
<text x="8.8" y="187.4">WJ500V-5.08-2P</text>
<text x="59.6" y="189.9">GPIO4</text>
<text x="49.4" y="193.7">100</text>
</g>
<g font-size="2.3" fill="#000080">
<text x="251.3" y="10.8">GND</text>
<text x="30.4" y="12.1">U2</text>
<text x="107.8" y="12.1">GND</text>
<text x="119.3" y="17.2">U5</text>
<text x="16.4" y="22.3">R8</text>
<text x="102.7" y="21">L1</text>
<text x="198" y="19.7">R4</text>
<text x="210.7" y="19.7">R10</text>
<text x="291.5" y="18.9" transform="rotate(-90 291.5 18.9)">GND</text>
<text x="5" y="24.8">C1</text>
<text x="67.2" y="24.8">C2</text>
<text x="77.3" y="24.8">C3</text>
<text x="101.5" y="27.4">C6</text>
<text x="20.2" y="35">C14</text>
<text x="101.5" y="32.4">C7</text>
<text x="192.9" y="32.4">GND</text>
<text x="205.6" y="32.4">GND</text>
<text x="7.5" y="37.5">GND</text>
<text x="60.8" y="37.5">GND</text>
<text x="71" y="37.5">GND</text>
<text x="13.8" y="47.7">GND</text>
<text x="53.2" y="46.4">GND</text>
<text x="95.1" y="43.9">GND</text>
<text x="251.3" y="51.5">GND</text>
<text x="291.5" y="49.4" transform="rotate(-90 291.5 49.4)">GND</text>
<text x="208.2" y="55.3">R1</text>
<text x="192.9" y="61.6">R2</text>
<text x="222.9" y="64.7" transform="rotate(-90 222.9 64.7)">GND</text>
<text x="177.2" y="67.2" transform="rotate(-90 177.2 67.2)">GND</text>
<text x="212" y="74.3">U3</text>
<text x="40.5" y="88.3">C8</text>
<text x="164.5" y="85" transform="rotate(-90 164.5 85)">GND</text>
<text x="239.9" y="87">U7</text>
<text x="32.4" y="93.9" transform="rotate(-90 32.4 93.9)">GND</text>
<text x="40.5" y="97.2">C9</text>
<text x="175.1" y="98.5">R3</text>
<text x="238.6" y="99.7">R5</text>
<text x="259.8" y="96.4" transform="rotate(-90 259.8 96.4)">GND</text>
<text x="32.4" y="102.8" transform="rotate(-90 32.4 102.8)">GND</text>
<text x="64.6" y="104.8">U1</text>
<text x="167.1" y="102.8" transform="rotate(-90 167.1 102.8)">GND</text>
<text x="187.8" y="104.8">GND</text>
<text x="255.1" y="103.6">U4</text>
<text x="285.6" y="107.4">R6</text>
<text x="30.4" y="109.9">C101uF</text>
<text x="40.5" y="108.6">R710k</text>
<text x="87" y="112.9" transform="rotate(-90 87 112.9)">GND</text>
<text x="214.5" y="108.6">BT1</text>
<text x="239.9" y="111.2">C5</text>
<text x="19.7" y="115.5" transform="rotate(-90 19.7 115.5)">GND</text>
<text x="34.2" y="116.3">SW1</text>
<text x="88.8" y="117.5">C11</text>
<text x="203" y="118.8">GND</text>
<text x="88.8" y="125.1">C12</text>
<text x="253.9" y="121.3">Q1</text>
<text x="58.3" y="137.8">GND</text>
<text x="87" y="135.8" transform="rotate(-90 87 135.8)">GND</text>
<text x="69.7" y="144.2">R11</text>
<text x="64.6" y="151.8">SW2</text>
<text x="274.2" y="151.8">TP1</text>
<text x="280.5" y="151.8">TP2</text>
<text x="286.9" y="151.8">TP3</text>
<text x="293.2" y="151.8">TP4</text>
<text x="84.5" y="156.1" transform="rotate(-90 84.5 156.1)">GND</text>
<text x="265.3" y="160.7">GND</text>
<text x="44.3" y="169.6">GND</text>
<text x="15.1" y="177.2">P3</text>
<text x="51.9" y="174.7">Q2</text>
<text x="49.4" y="188.6">R12</text>
</g>
<g font-size="2.3">
<text x="267.1" y="11.7" transform="rotate(-90 267.1 11.7)">25</text>
<text x="27.5" y="14.9">4</text>
<text x="31.1" y="15.9">L1</text>
<text x="47.3" y="15.9">L2</text>
<text x="52.2" y="14.9">2</text>
<text x="254.7" y="16.2">A12</text>
<text x="259.9" y="17.4">GND</text>
<text x="268.4" y="15.9" transform="rotate(-90 268.4 15.9)">EH</text>
<text x="270.7" y="16.2">GND</text>
<text x="276.9" y="17.4">B2</text>
<text x="276.9" y="14.9">B1</text>
<text x="27.5" y="20">5</text>
<text x="27.5" y="22.5">8</text>
<text x="31.1" y="21">VIN</text>
<text x="31.1" y="23.5">VINA</text>
<text x="43.5" y="21">VOUT</text>
<text x="52.2" y="20">1</text>
<text x="117.8" y="20">1</text>
<text x="117.8" y="22.5">2</text>
<text x="120.2" y="21.2">GND</text>
<text x="120.2" y="23.8">LX</text>
<text x="254.7" y="18.7">A11</text>
<text x="254.7" y="21.2">A10</text>
<text x="259.9" y="20">RX2+</text>
<text x="259.9" y="22.5">RX2-</text>
<text x="270.2" y="21.2">TX2+</text>
<text x="270.7" y="18.7">GND</text>
<text x="270.8" y="23.8">TX2-</text>
<text x="276.9" y="22.5">B4</text>
<text x="276.9" y="20">B3</text>
<text x="27.5" y="27.6">6</text>
<text x="31.1" y="28.6">EN</text>
<text x="47" y="26.1">FB</text>
<text x="52.2" y="25">10</text>
<text x="117.8" y="25">3</text>
<text x="120.2" y="26.3">VOUT</text>
<text x="256" y="26.3">A8</text>
<text x="259.9" y="25">VBUS</text>
<text x="259.9" y="27.6">SUB1</text>
<text x="269.5" y="26.3">VBUS</text>
<text x="271.2" y="28.9">CC2</text>
<text x="276.9" y="27.6">B6</text>
<text x="276.9" y="25">B5</text>
<text x="27.5" y="35.2">7</text>
<text x="44.8" y="33.7">GND</text>
<text x="45.2" y="31.1">PAD</text>
<text x="52.2" y="35.2">3</text>
<text x="52.2" y="32.7">9</text>
<text x="52.2" y="30.1">11</text>
<text x="256" y="33.9">A5</text>
<text x="259.9" y="30.1">D-</text>
<text x="259.9" y="32.7">D+</text>
<text x="259.9" y="35.2">CC1</text>
<text x="272.8" y="31.4">D+</text>
<text x="273.4" y="33.9">D-</text>
<text x="276.9" y="35.2">B9</text>
<text x="276.9" y="32.7">B8</text>
<text x="276.9" y="30.1">B7</text>
<text x="31.1" y="36.2">PS/SYNC</text>
<text x="43.2" y="36.2">PGND</text>
<text x="256" y="36.5">A4</text>
<text x="256" y="39">A3</text>
<text x="256" y="41.6">A2</text>
<text x="259.9" y="37.7">VBUS</text>
<text x="259.9" y="40.3">TX1-</text>
<text x="269.5" y="39">VBUS</text>
<text x="269.8" y="36.5">SUB2</text>
<text x="270.5" y="41.6">RX1-</text>
<text x="276.9" y="40.3">B11</text>
<text x="276.9" y="37.7">B10 VUSB</text>
<text x="256" y="44.1">A1</text>
<text x="259.9" y="42.8">TX1+</text>
<text x="259.9" y="45.4">GND</text>
<text x="270" y="44.1">RX1+</text>
<text x="270.7" y="46.6">GND</text>
<text x="276.9" y="47.9">B14</text>
<text x="276.9" y="45.4">B13</text>
<text x="276.9" y="42.8">B12</text>
<text x="270.7" y="49.2">GND</text>
<text x="182.5" y="71" transform="rotate(-90 182.5 71)">6</text>
<text x="190.1" y="71" transform="rotate(-90 190.1 71)">7</text>
<text x="197.8" y="71" transform="rotate(-90 197.8 71)">8</text>
<text x="205.4" y="71" transform="rotate(-90 205.4 71)">4</text>
<text x="198.8" y="76" transform="rotate(-90 198.8 76)">CE</text>
<text x="206.4" y="77.6" transform="rotate(-90 206.4 77.6)">VCC</text>
<text x="172.1" y="81.7">3</text>
<text x="175.2" y="82.7">GND</text>
<text x="183.5" y="81.8" transform="rotate(-90 183.5 81.8)">STDBY#</text>
<text x="191.2" y="80.9" transform="rotate(-90 191.2 80.9)">CHRG#</text>
<text x="182.5" y="95.1" transform="rotate(-90 182.5 95.1)">2</text>
<text x="183.5" y="92.1" transform="rotate(-90 183.5 92.1)">PROG</text>
<text x="190.1" y="95.1" transform="rotate(-90 190.1 95.1)">1</text>
<text x="191.2" y="92.1" transform="rotate(-90 191.2 92.1)">TEMP</text>
<text x="196.5" y="95.1" transform="rotate(-90 196.5 95.1)">9</text>
<text x="197.5" y="92.1" transform="rotate(-90 197.5 92.1)">EP</text>
<text x="205.4" y="95.1" transform="rotate(-90 205.4 95.1)">5</text>
<text x="206.4" y="92.1" transform="rotate(-90 206.4 92.1)">BAT</text>
<text x="232.8" y="91.8" transform="rotate(-90 232.8 91.8)">1</text>
<text x="235.4" y="91.8" transform="rotate(-90 235.4 91.8)">2</text>
<text x="237.9" y="91.8" transform="rotate(-90 237.9 91.8)">3</text>
<text x="79.9" y="107.6">19</text>
<text x="210.5" y="104" transform="rotate(-90 210.5 104)">2</text>
<text x="253.7" y="106.3">4</text>
<text x="256.1" y="107.6">TD</text>
<text x="266" y="107.6">OC</text>
<text x="270.5" y="106.3">3</text>
<text x="63.2" y="112.7">2</text>
<text x="63.2" y="110.1">1</text>
<text x="65.6" y="113.9">EN</text>
<text x="65.6" y="111.4">3V3</text>
<text x="75.2" y="111.4">IO0</text>
<text x="75.2" y="113.9">IO1</text>
<text x="76.3" y="108.6">EP</text>
<text x="80" y="110.1">18</text>
<text x="80" y="112.7">17</text>
<text x="210.5" y="110.4" transform="rotate(-90 210.5 110.4)">1</text>
<text x="253.7" y="108.9">5</text>
<text x="253.7" y="111.4">6</text>
<text x="256.1" y="110.1">VCC</text>
<text x="256.1" y="112.7">GND</text>
<text x="266" y="112.7">OD</text>
<text x="266" y="110.1">VM</text>
<text x="270.5" y="111.4">1</text>
<text x="270.5" y="108.9">2</text>
<text x="27.8" y="117.8">2</text>
<text x="39.2" y="117.8">1</text>
<text x="63.2" y="117.8">4</text>
<text x="63.2" y="115.2">3</text>
<text x="65.6" y="119">IO5</text>
<text x="65.6" y="116.5">IO4</text>
<text x="75.2" y="116.5">IO2</text>
<text x="75.2" y="119">IO3</text>
<text x="80" y="115.2">16</text>
<text x="80" y="117.8">15</text>
<text x="63.2" y="125.4">7</text>
<text x="63.2" y="122.8">6</text>
<text x="63.2" y="120.3">5</text>
<text x="65.6" y="124.1">IO7</text>
<text x="65.6" y="121.6">IO6</text>
<text x="73.9" y="121.6">IO19</text>
<text x="73.9" y="124.1">IO18</text>
<text x="80" y="120.3">14</text>
<text x="80" y="122.8">13</text>
<text x="80" y="125.4">12</text>
<text x="252.5" y="124.1">1</text>
<text x="254.8" y="125.4">S1</text>
<text x="270.2" y="125.4">G1</text>
<text x="274.3" y="124.1">6</text>
<text x="63.2" y="130.5">9</text>
<text x="63.2" y="127.9">8</text>
<text x="65.6" y="131.7">GND</text>
<text x="65.6" y="129.2">IO9</text>
<text x="65.6" y="126.6">IO8</text>
<text x="73.9" y="131.7">IO10</text>
<text x="74.1" y="129.2">RXD</text>
<text x="74.3" y="126.6">TXD</text>
<text x="80" y="127.9">11</text>
<text x="80" y="130.5">10</text>
<text x="252.5" y="126.6">2</text>
<text x="252.5" y="129.2">3</text>
<text x="254.8" y="127.9">D1/D2</text>
<text x="254.8" y="130.5">S2</text>
<text x="266.7" y="127.9">D1/D2</text>
<text x="270.2" y="130.5">G2</text>
<text x="274.3" y="129.2">4</text>
<text x="274.3" y="126.6">5</text>
<text x="63.4" y="153.3">2</text>
<text x="74.8" y="153.3">1</text>
<text x="21.9" y="179.5">2</text>
<text x="62.1" y="175.9">Takes the PWM source from the ESP32 (GPIO4) and uses the</text>
<text x="62.1" y="178.5">MOSFET to turn it into a 4.5v PWM output</text>
<text x="18.9" y="183.1">1</text>
<text x="18.9" y="180.5">2</text>
<text x="21.9" y="182">1</text>
</g>
<g font-size="1.6" fill="#000080">
<text x="36.7" y="5.8">L2</text>
<text x="192.9" y="52.8">LED1</text>
<text x="259" y="52.8">USB1</text>
<text x="208.2" y="61.6">C13</text>
<text x="201.8" y="103.6">C4</text>
</g>
<g font-size="1.2">
<text x="13.8" y="118.8">RC delay circuit on the enable pin,</text>
<text x="13.8" y="120.1">adds a delay for the power rails to</text>
<text x="13.8" y="121.3">smooth before it boots, with the</text>
<text x="13.8" y="122.6">button to reset by pulling the en</text>
<text x="13.8" y="123.9">pin low to ground</text>
<text x="98.9" y="122.6">smoothing caps to reduce noise</text>
<text x="98.9" y="123.9">and help with shitty usb devices</text>
<text x="56.9" y="141.7">Pull up resistor to keep GPIO9 high when the button is</text>
<text x="78.9" y="142.9">not pressed</text>
<text x="62.1" y="149.3">BOOT button, will not be exposed through the case</text>
<text x="57" y="192.5">PWM source from the ESP32</text>
</g>
</svg>
